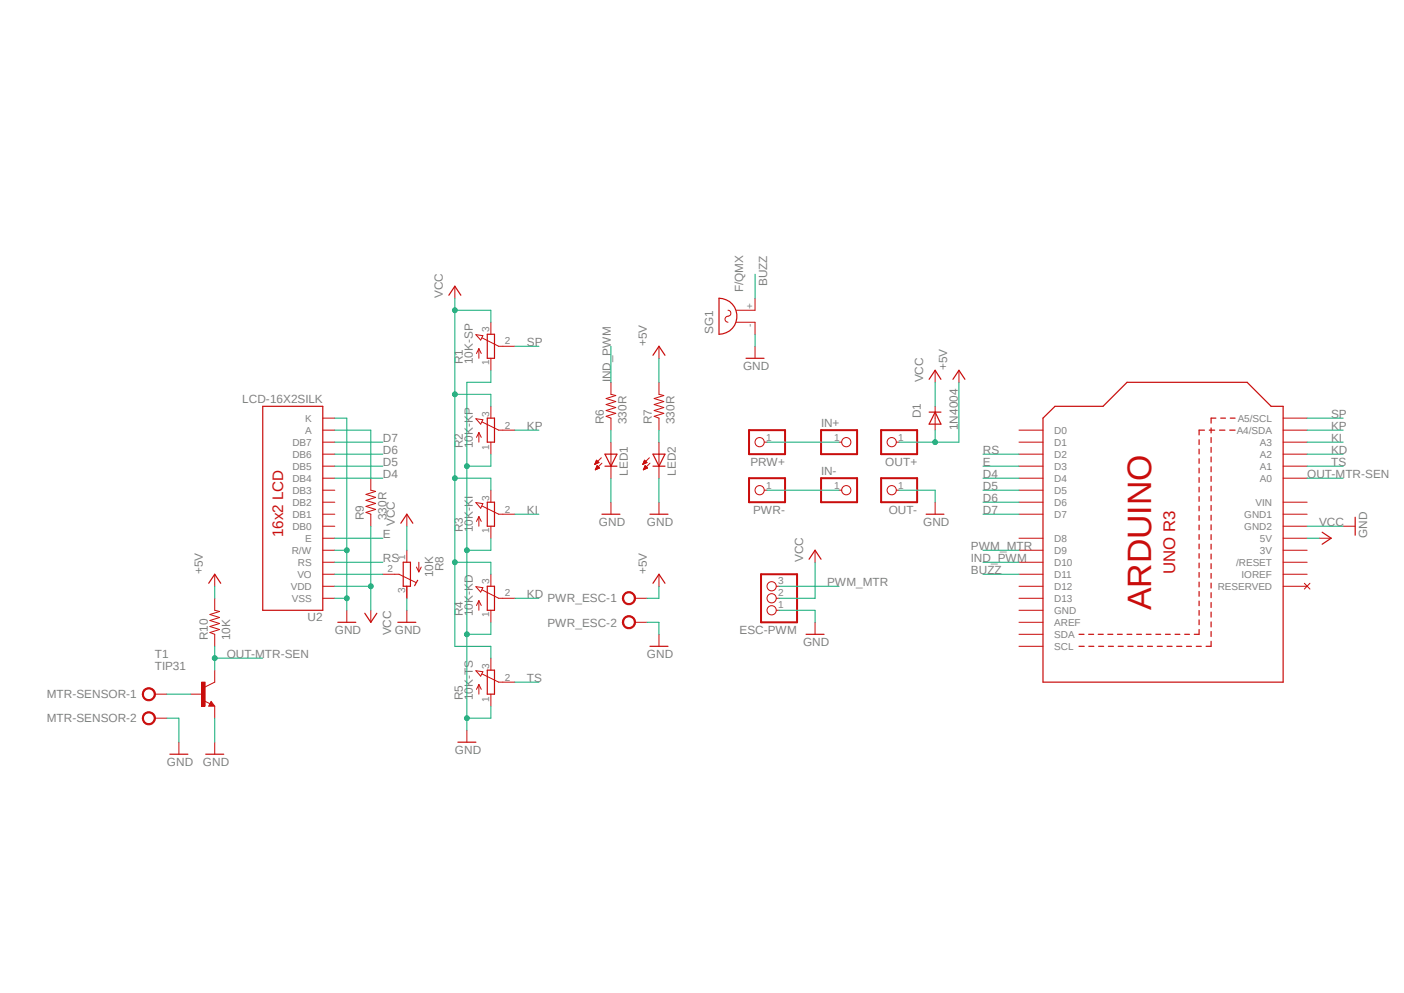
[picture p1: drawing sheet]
<svg xmlns="http://www.w3.org/2000/svg" width="297mm" height="210mm" viewBox="0 0 297 210" stroke-linecap="round" stroke-linejoin="round" font-family="sans-serif">
<path d="M9 53.1l285.9 109.6M294.9 53.1l-285.9 109.6" fill="none" stroke="#fff" stroke-width=".21"/>
<g fill="none" stroke="#c90d0c" stroke-width=".25">
<path d="M95 62.4l1.2-1.9 1.3 1.9M103.1 70.7h1.5v5.1h-1.5zM152.1 63.1a3.8 3.8 0 0 1 3.8 3.8 3.8 3.8 0 0 1-3.8 3.8zM157.8 75.8h3.8M55.6 85.9h12.7v43.2h-12.7zM103.1 88.4h1.5v5.1h-1.5zM128 96.1h2.5l-1.3 2.5zM128 98.6h2.5M138.1 98.6h2.6M138.1 96.1h2.6l-1.3 2.5zM196.6 87.2h2.5M196.6 80.2l1.2-1.9 1.3 1.9"/>
<path d="M197.8 87.2l1.3 2.5h-2.5zM201.6 80.2l1.3-1.9 1.2 1.9M220.6 88.4l2.6-2.5h10.1l5.1-5h25.4l5.1 5h2.5v58.4h-50.8zM253.7 93v1M253.7 95v1M253.7 97v1M253.7 99v1M254.8 91h-1.1v1M255.8 91h1.2M256.2 90.5v1.1M256.2 92.5v1.1M256.2 94.6v1.1"/>
<path d="M256.2 96.6v1.1M256.2 98.7v1.1M257.2 88.4h-1v1.1M258 91h1.1M258.2 88.4h1M260.1 91h1.2M260.3 88.4h1M84.8 110.7l1.3-1.9 1.2 1.9M85.3 118.9h1.5v5.1h-1.5zM103.1 106.2h1.5v5.1h-1.5zM127.3 108.8h3.8M137.5 108.8h3.8"/>
<path d="M171.2 118.3l1.2-1.9 1.3 1.9M195.9 108.8h3.8M253.7 101v1M253.7 103v1.1M253.7 105v1M253.7 107.1v.9M253.7 109.1v1M253.7 111v1.1M253.7 113.1v1M253.7 115.1v1M253.7 117.1v1M253.7 119.1v1"/>
<path d="M256.2 100.8v1M256.2 102.8v1M256.2 104.9v1M256.2 106.9v1M256.2 109v1M256.2 111v1.1M256.2 113.1v1M256.2 115.1v1.1M256.2 117.2v1M256.2 119.2v1.1M279.7 112.6l1.9 1.2-1.9 1.3M286.7 109.4v3.8"/>
<path d="M71.5 131.6h3.8M77.2 129.7l1.2 1.9 1.3-1.9M84.2 131.6h3.8M88.3 122.7l-.6 1.2M103.1 124h1.5v5.1h-1.5zM170.5 134.2h3.8M228.3 136.7h1.1M228.3 134.2h1M230.3 134.2h1.1M230.3 136.7h1.1M232.3 134.2h1.1M232.4 136.7h1.1"/>
<path d="M234.4 134.2h1M234.5 136.7h1M236.4 134.2h1M236.6 136.7h1M238.4 134.2h1M238.6 136.7h1.1M240.5 134.2h1M240.7 136.7h1M242.5 134.2h1M242.7 136.7h1.1M244.5 134.2h1M244.8 136.7h1.1"/>
<path d="M246.5 134.2h1.1M246.9 136.7h1M248.6 134.2h1M248.9 136.7h1.1M250.6 134.2h1M251 136.7h1.1M253.1 136.7h1M253.7 133.1v1.1h-1.1M253.7 121.1v1M253.7 123.1v1M253.7 125.1v1M253.7 127.1v1"/>
<path d="M253.7 129.1v1M253.7 131.1v1M256.2 135.6v1.1h-1.1M256.2 121.3v1M256.2 123.3v1.1M256.2 125.3v1.1M256.2 127.4v1.1M256.2 129.5v1M256.2 131.5v1.1M256.2 133.6v1M96.9 157h3.8M103.1 141.7h1.5v5.1h-1.5z"/>
</g>
<g fill="none" stroke="#c90d0c" stroke-width=".21">
<path d="M96.2 60.5v2.6M100.7 70.8l1.5 .2-.5 .9zM101.3 73.7v2.1M101.3 73.7l-.5 1.1M101.3 73.7l.5 1.1M102 71.5l3.5 1.7h3.4M103.8 68.2v2.5M103.8 75.8v2.5M154 65.6a.68 .68 0 0 1 .6 .8 .68 .68 0 0 1-.9 .5 .65 .65 0 0 0-.3 .8 .65 .65 0 0 0 .6 .5M155.8 68.2h3.9v2.5M159.7 63.1v2.5h-3.9M159.7 73.2v2.6"/>
<path d="M197.8 78.3v2.6M202.9 78.3v2.6M68.3 91h2.5M68.3 93.5h2.5M68.3 96.1h2.5M68.3 98.6h2.5M68.3 88.4h2.5M100.7 88.6l1.5 .2-.5 .9zM101.3 91.5v2M101.3 91.5l-.5 1M101.3 91.5l.5 1M102 89.2l3.5 1.8h3.4"/>
<path d="M103.8 85.9v2.5M103.8 93.5v2.6M125.8 98.2h.1M125.9 98.1h.2M125.9 98h.4M125.9 97.9h.6M125.9 99.4h.1M126 97.8h.7M126 99.3h.2M126 97.7h.6M126 99.2h.4M126.1 97.7h.4"/>
<path d="M126.1 99.1h.5M126.1 97.6h.3M126.1 97.5h.3M126.1 99h.7M126.2 97.4h.1M126.2 98.9h.5M126.2 98.8h.5M126.2 98.7h.4M126.2 98.6h.3M126.3 98.6h.1M126.3 98.5l.5 .5-.9 .4zM126.7 97.8l-.5-.5-.4 .9"/>
<path d="M126.7 97.8l-.9 .4M127.2 96.8l-1.4 1.4M127.3 98l-1.4 1.4M129.2 80.9v2.5l1.1 .3-2.1 .6 2.1 .6-2.1 .7 2.1 .6-2.1 .6 2.1 .6-2.1 .7 1 .3v2.6M129.2 93.5v7.6M136 98.2h.1M136 98.1h.2M136.1 98h.3M136.1 97.9h.6M136.1 99.4h.1M136.1 97.8h.8M136.1 99.3h.3"/>
<path d="M136.2 97.7h.6M136.2 99.2h.3M136.2 97.7h.5M136.2 97.6h.4M136.2 99.1h.5M136.3 97.5h.2M136.3 99h.6M136.3 97.4h.1M136.3 98.9h.6M136.3 98.8h.5M136.4 98.7h.3M136.4 98.6h.3"/>
<path d="M136.4 98.6h.2M136.5 98.5l.5 .5-.9 .4zM136.9 97.8l-.5-.5-.4 .9M136.9 97.8l-.9 .4M137.4 96.8l-1.4 1.4M137.5 98l-1.4 1.4M139.4 80.9v2.5l1 .3-2 .6 2 .6-2 .7 2 .6-2 .6 2 .6-2 .7 1 .3v2.6M139.4 93.5v7.6M177.5 93.5h.6M189.6 93.5h.6M197.8 85.9v5.1M215.6 91h5"/>
<path d="M215.6 93.5h5M215.6 96.1h5M215.6 98.6h5M271.4 91h5.1M271.4 93.5h5.1M271.4 96.1h5.1M271.4 98.6h5.1M271.4 88.4h5.1M68.3 101.1h2.5M68.3 103.7h2.5M68.3 106.2h2.5M68.3 108.8h2.5"/>
<path d="M68.3 113.8h2.5M68.3 116.4h2.5M68.3 118.9h2.5M68.3 111.3h2.5M78.4 101.1v2.6l1.1 .2-2.1 .7 2.1 .6-2.1 .6 2.1 .7-2.1 .6 2.1 .6-2.1 .7 1 .4v2.5M86.1 108.8v2.5M86.1 116.4v2.5M88.1 119.9l.5 1M88.6 118.9v2M89.1 119.9l-.5 1M100.7 106.3l1.5 .2-.5 1zM101.3 109.3v2"/>
<path d="M101.3 109.3l-.5 1M101.3 109.3l.5 1M102 107l3.5 1.8h3.4M103.8 103.7v2.5M103.8 111.3v2.5M129.2 106.2v2.6M139.4 106.2v2.6M172.4 116.4v2.5M177.5 103.7h.6M189.6 103.7h.6M197.8 106.2v2.6M215.6 101.1h5"/>
<path d="M215.6 103.7h5M215.6 106.2h5M215.6 108.8h5M215.6 113.8h5M215.6 116.4h5M215.6 118.9h5M271.4 101.1h5.1M271.4 106.2h5.1M271.4 108.8h5.1M271.4 113.8h5.1M271.4 116.4h5.1M271.4 118.9h5.1"/>
<path d="M271.4 111.3h5.1M279.1 113.8h2.5M284.1 111.3h2.6M68.3 121.5h2.5M68.3 124h2.5M68.3 126.5h2.5M73.4 129.1v2.5M78.4 129.1v2.5M81 121.5h3.4l3.6 1.7M86.1 124v2.5M86.1 129.1v2.5M100.7 124.1l1.5 .2-.5 .9z"/>
<path d="M101.3 127v2.1M101.3 127l-.5 1.1M101.3 127l.5 1.1M102 124.8l3.5 1.7h3.4M103.8 121.5v2.5M103.8 129.1v2.5M103.8 139.2v2.5M164.3 124h.5M164.3 126.5h.5M164.3 129.1h.5M172.4 131.6v2.6M215.6 121.5h5"/>
<path d="M215.6 124h5M215.6 126.5h5M215.6 129.1h5M215.6 131.6h5M215.6 136.7h5M215.6 134.2h5M271.4 121.5h5.1M271.4 124h5.1M275.9 123.4l1.2 1.2M277.1 123.4l-1.2 1.2M98.8 154.4v2.6M100.7 141.9l1.5 .2-.5 .9z"/>
<path d="M101.3 144.8v2M101.3 144.8l-.5 1M101.3 144.8l.5 1M102 142.5l3.5 1.8h3.4M103.8 146.8v2.6"/>
<circle cx="179" cy="93.5" r=".98"/>
<circle cx="188.6" cy="93.5" r=".98"/>
<circle cx="179" cy="103.7" r=".98"/>
<circle cx="188.6" cy="103.7" r=".98"/>
<circle cx="163.2" cy="124" r=".98"/>
<circle cx="163.2" cy="126.5" r=".98"/>
<circle cx="163.2" cy="129.1" r=".98"/>
</g>
<path d="M173.7 91h7.6v5.1h-7.6zM186.4 91h7.6v5.1h-7.6zM173.7 101.1h7.6v5.1h-7.6zM186.4 101.1h7.6v5.1h-7.6zM161 121.5h7.6v10.1h-7.6z" fill="none" stroke="#c90d0c" stroke-width=".42"/>
<path d="M132 125.6a1.39 1.39 0 0 1 2.2 .2 1.39 1.39 0 0 1-.8 2.1 1.39 1.39 0 0 1-1.7-1.4h.2a1.13 1.13 0 0 1 1.5-1.1 1.13 1.13 0 0 1 .5 1.9 1.13 1.13 0 0 1-1.9-.4l-.1-.4h-.2z" fill-rule="evenodd" fill="#c90d0c"/>
<path d="M132 125.6a1.39 1.39 0 0 1 2.2 .2 1.39 1.39 0 0 1-.8 2.1 1.39 1.39 0 0 1-1.7-1.4h.2a1.13 1.13 0 0 1 1.5-1.1 1.13 1.13 0 0 1 .5 1.9 1.13 1.13 0 0 1-1.9-.4l-.1-.4h-.2zM134.3 126.5h2.6" fill="none" stroke="#c90d0c" stroke-width=".21"/>
<path d="M132 130.7a1.4 1.4 0 0 1 2.2 .1 1.4 1.4 0 0 1-.7 2.1 1.4 1.4 0 0 1-1.8-1.3h.2a1.13 1.13 0 0 1 1.5-1.1 1.13 1.13 0 0 1 .5 1.9 1.13 1.13 0 0 1-1.9-.4l-.1-.4h-.2z" fill-rule="evenodd" fill="#c90d0c"/>
<path d="M132 130.7a1.4 1.4 0 0 1 2.2 .1 1.4 1.4 0 0 1-.7 2.1 1.4 1.4 0 0 1-1.8-1.3h.2a1.13 1.13 0 0 1 1.5-1.1 1.13 1.13 0 0 1 .5 1.9 1.13 1.13 0 0 1-1.9-.4l-.1-.4h-.2zM134.3 131.6h2.6M139.4 121.5v2.5M139.4 134.2v2.5" fill="none" stroke="#c90d0c" stroke-width=".21"/>
<path d="M137.5 136.7h3.8M138.1 123.4l1.3-1.9 1.3 1.9" fill="none" stroke="#c90d0c" stroke-width=".25"/>
<path d="M30.4 145.9a1.41 1.41 0 0 1 2.3 .1 1.41 1.41 0 0 1-.8 2.1 1.41 1.41 0 0 1-1.8-1.3h.3a1.15 1.15 0 0 1 1.6-.9 1.15 1.15 0 0 1 .2 1.9 1.15 1.15 0 0 1-1.8-.6v-.4h-.3z" fill-rule="evenodd" fill="#c90d0c"/>
<path d="M30.4 145.9a1.41 1.41 0 0 1 2.3 .1 1.41 1.41 0 0 1-.8 2.1 1.41 1.41 0 0 1-1.8-1.3h.3a1.15 1.15 0 0 1 1.6-.9 1.15 1.15 0 0 1 .2 1.9 1.15 1.15 0 0 1-1.8-.6v-.4h-.3zM32.8 146.8h2.5" fill="none" stroke="#c90d0c" stroke-width=".21"/>
<path d="M30.4 151a1.4 1.4 0 0 1 2.2 .1 1.4 1.4 0 0 1-.7 2.1 1.4 1.4 0 0 1-1.8-1.3h.3a1.15 1.15 0 0 1 1.6-1 1.15 1.15 0 0 1 .2 1.9 1.15 1.15 0 0 1-1.8-.5v-.4h-.3z" fill-rule="evenodd" fill="#c90d0c"/>
<path d="M30.4 151a1.4 1.4 0 0 1 2.2 .1 1.4 1.4 0 0 1-.7 2.1 1.4 1.4 0 0 1-1.8-1.3h.3a1.15 1.15 0 0 1 1.6-1 1.15 1.15 0 0 1 .2 1.9 1.15 1.15 0 0 1-1.8-.5v-.4h-.3zM32.8 151.9h2.5M43.2 148.3l1.2 .5M44.7 148.3l.7 1.1h-1.2zM45.4 144.3l-2 1" fill="none" stroke="#c90d0c" stroke-width=".21"/>
<path d="M44.7 148.8l.1 .3h-.4l.3-.5 .5 .6h-.8" fill="none" stroke="#c90d0c" stroke-width=".25"/>
<path d="M42.6 144.3h.8v5.1h-.8z" fill-rule="evenodd" fill="#c90d0c"/>
<g fill="none" stroke="#c90d0c" stroke-width=".21">
<path d="M139.4 73.2v2.6M161.7 93.5h.6M161.7 103.7h.6M45.4 121.5v2.5M45.4 126.5v2.6l1 .2-2 .7 2 .6-2 .6 2 .7-2 .6 2 .6-2 .7 1 .4v2.5M37.8 157v2.5M40.3 146.8h2.6M42.6 144.3h.8v5.1h-.8zM45.4 141.7v2.6M45.4 149.4v2.5M45.4 157v2.5"/>
<circle cx="160.7" cy="93.5" r=".98"/>
<circle cx="160.7" cy="103.7" r=".98"/>
</g>
<path d="M138.1 75.1l1.3-1.9 1.3 1.9M44.2 123.4l1.2-1.9 1.3 1.9M35.9 159.5h3.9M43.5 159.5h3.8" fill="none" stroke="#c90d0c" stroke-width=".25"/>
<path d="M158.5 91h7.6v5.1h-7.6zM158.5 101.1h7.6v5.1h-7.6z" fill="none" stroke="#c90d0c" stroke-width=".42"/>
<path d="M70.8 91h7.6v10.1M70.8 88.4h2.6v40.7M70.8 126.5h2.6" fill="none" stroke="#0dab76" stroke-width=".21"/>
<circle cx="73.4" cy="126.5" r=".51" fill="#0dab76"/>
<g fill="none" stroke="#0dab76" stroke-width=".21">
<path d="M70.8 116.4h2.6"/>
<circle cx="73.4" cy="126.5" r=".51"/>
</g>
<circle cx="73.4" cy="116.4" r=".51" fill="#0dab76"/>
<g fill="none" stroke="#0dab76" stroke-width=".21">
<path d="M103.8 78.3v2.6h-5v71h5v-2.5M86.1 126.5v2.6M103.8 131.6v2.6h-5"/>
<circle cx="73.4" cy="116.4" r=".51"/>
</g>
<circle cx="98.8" cy="134.2" r=".51" fill="#0dab76"/>
<g fill="none" stroke="#0dab76" stroke-width=".21">
<path d="M103.8 96.1v2.5h-5"/>
<circle cx="98.8" cy="134.2" r=".51"/>
</g>
<circle cx="98.8" cy="98.6" r=".51" fill="#0dab76"/>
<g fill="none" stroke="#0dab76" stroke-width=".21">
<path d="M103.8 113.8v2.6h-5"/>
<circle cx="98.8" cy="98.6" r=".51"/>
</g>
<circle cx="98.8" cy="116.4" r=".51" fill="#0dab76"/>
<g fill="none" stroke="#0dab76" stroke-width=".21">
<path d="M98.8 151.9v2.5"/>
<circle cx="98.8" cy="116.4" r=".51"/>
</g>
<circle cx="98.8" cy="151.9" r=".51" fill="#0dab76"/>
<g fill="none" stroke="#0dab76" stroke-width=".21">
<path d="M159.7 70.7v2.5M78.4 111.3v17.8M129.2 101.1v5.1M139.4 101.1v5.1M190.2 103.7h7.6v2.5M276.5 111.3h7.6M70.8 124h7.6M136.9 131.6h2.5v2.6M164.8 129.1h7.6v2.5M35.3 151.9h2.5v5.1M45.4 151.9v5.1"/>
<circle cx="98.8" cy="151.9" r=".51"/>
</g>
<circle cx="78.4" cy="124" r=".51" fill="#0dab76"/>
<g fill="none" stroke="#0dab76" stroke-width=".21">
<path d="M96.2 65.6h7.6v2.6M96.2 63.1v73.6h7.6v2.5M86.1 111.3v5.1"/>
<circle cx="78.4" cy="124" r=".51"/>
</g>
<circle cx="96.2" cy="65.6" r=".51" fill="#0dab76"/>
<g fill="none" stroke="#0dab76" stroke-width=".21">
<path d="M96.2 83.4h7.6v2.5"/>
<circle cx="96.2" cy="65.6" r=".51"/>
</g>
<circle cx="96.2" cy="83.4" r=".51" fill="#0dab76"/>
<g fill="none" stroke="#0dab76" stroke-width=".21">
<path d="M96.2 101.1h7.6v2.6"/>
<circle cx="96.2" cy="83.4" r=".51"/>
</g>
<circle cx="96.2" cy="101.1" r=".51" fill="#0dab76"/>
<g fill="none" stroke="#0dab76" stroke-width=".21">
<path d="M96.2 118.9h7.6v2.6"/>
<circle cx="96.2" cy="101.1" r=".51"/>
</g>
<circle cx="96.2" cy="118.9" r=".51" fill="#0dab76"/>
<g fill="none" stroke="#0dab76" stroke-width=".21">
<path d="M159.7 58v5.1M108.9 73.2h5.1M129.2 73.2v7.7M70.8 96.1h10.2M70.8 98.6h10.2M70.8 93.5h10.2M108.9 91h5.1M129.2 91v2.5M139.4 91v2.5M197.8 80.9v5M197.8 91v2.5h-7.6M207.9 96.1h7.7"/>
<path d="M207.9 98.6h7.7M276.5 96.1h7.6M276.5 98.6h7.6M276.5 93.5h7.6M276.5 88.4h7.6M276.5 91h7.6M70.8 113.8h10.2M70.8 118.9h10.2M70.8 101.1h10.2M108.9 108.8h5.1M172.4 118.9v7.6h-7.6M207.9 118.9h7.7"/>
<path d="M207.9 108.8h7.7M207.9 106.2h7.7M207.9 103.7h7.7M207.9 101.1h7.7M276.5 113.8h2.6M70.8 121.5h10.2M108.9 126.5h5.1M207.9 121.5h7.7M108.9 144.3h5.1"/>
<circle cx="96.2" cy="118.9" r=".51"/>
</g>
<circle cx="197.8" cy="93.5" r=".51" fill="#0dab76"/>
<g fill="none" stroke="#0dab76" stroke-width=".21">
<path d="M139.4 75.8v5.1M202.9 80.9v12.6h-5.1M207.9 116.4h7.7M45.4 124v2.5M45.4 136.7v5M45.4 139.2h10.2M139.4 124v2.5h-2.5M164.8 124h12.7M35.3 146.8h5"/>
<circle cx="197.8" cy="93.5" r=".51"/>
</g>
<circle cx="45.4" cy="139.2" r=".51" fill="#0dab76"/>
<g fill="none" stroke="#0dab76" stroke-width=".21">
<path d="M162.3 93.5h15.2M162.3 103.7h15.2M276.5 101.1h7.6"/>
<circle cx="45.4" cy="139.2" r=".51"/>
</g>
<text font-size="7.2" fill="#c90d0c" x="243.5" y="129.1" transform="rotate(-90 243.5 129.1)">ARDUINO</text>
<text font-size="3.6" fill="#c90d0c" x="248.6" y="121.5" transform="rotate(-90 248.6 121.5)">UNO R3</text>
<text font-size="3.2" fill="#c90d0c" x="59.9" y="113.6" transform="rotate(-90 59.9 113.6)">16x2 LCD</text>
<g font-size="2.5" fill="#808080">
<text x="93.7" y="63.1" transform="rotate(-90 93.7 63.1)">VCC</text>
<text x="157.2" y="61.8" transform="rotate(-90 157.2 61.8)">F/QMX</text>
<text x="162.3" y="60.5" transform="rotate(-90 162.3 60.5)">BUZZ</text>
<text x="150.8" y="70.7" transform="rotate(-90 150.8 70.7)">SG1</text>
<text x="97.9" y="77" transform="rotate(-90 97.9 77)">R1</text>
<text x="100" y="77" transform="rotate(-90 100 77)">10K-SP</text>
<text x="111.5" y="73.2">SP</text>
<text x="136.9" y="73.2" transform="rotate(-90 136.9 73.2)">+5V</text>
<text x="129.2" y="80.9" transform="rotate(-90 129.2 80.9)">IND_PWM</text>
<text x="157.2" y="78.3">GND</text>
<text x="195.3" y="80.9" transform="rotate(-90 195.3 80.9)">VCC</text>
<text x="200.4" y="78.3" transform="rotate(-90 200.4 78.3)">+5V</text>
<text x="51.2" y="85.2">LCD-16X2SILK</text>
<text x="127.8" y="89.7" transform="rotate(-90 127.8 89.7)">R6</text>
<text x="132.5" y="89.7" transform="rotate(-90 132.5 89.7)">330R</text>
<text x="137.9" y="89.7" transform="rotate(-90 137.9 89.7)">R7</text>
<text x="142.7" y="89.7" transform="rotate(-90 142.7 89.7)">330R</text>
<text x="194.8" y="88.4" transform="rotate(-90 194.8 88.4)">D1</text>
<text x="281.6" y="88.4">SP</text>
<text x="81" y="93.5">D7</text>
<text x="97.9" y="94.8" transform="rotate(-90 97.9 94.8)">R2</text>
<text x="100" y="94.8" transform="rotate(-90 100 94.8)">10K-KP</text>
<text x="111.5" y="91">KP</text>
<text x="173.7" y="90.3">IN+</text>
<text x="202.7" y="91" transform="rotate(-90 202.7 91)">1N4004</text>
<text x="281.6" y="93.5">KI</text>
<text x="281.6" y="91">KP</text>
<text x="81" y="96.1">D6</text>
<text x="81" y="98.6">D5</text>
<text x="81" y="101.1">D4</text>
<text x="132.8" y="100.6" transform="rotate(-90 132.8 100.6)">LED1</text>
<text x="143" y="100.6" transform="rotate(-90 143 100.6)">LED2</text>
<text x="158.8" y="98.5">PRW+</text>
<text x="173.7" y="100.5">IN-</text>
<text x="187.3" y="98.5">OUT+</text>
<text x="207.9" y="101.1">D4</text>
<text x="207.9" y="96.1">RS</text>
<text x="207.9" y="98.6">E</text>
<text x="276.5" y="101.1">OUT-MTR-SEN</text>
<text x="281.6" y="96.1">KD</text>
<text x="281.6" y="98.6">TS</text>
<text x="207.9" y="106.2">D6</text>
<text x="207.9" y="103.7">D5</text>
<text x="77" y="110" transform="rotate(-90 77 110)">R9</text>
<text x="81" y="113.8">E</text>
<text x="81.7" y="110" transform="rotate(-90 81.7 110)">330R</text>
<text x="83.5" y="111.3" transform="rotate(-90 83.5 111.3)">VCC</text>
<text x="97.9" y="112.6" transform="rotate(-90 97.9 112.6)">R3</text>
<text x="100" y="112.6" transform="rotate(-90 100 112.6)">10K-KI</text>
<text x="111.5" y="108.8">KI</text>
<text x="126.7" y="111.3">GND</text>
<text x="136.9" y="111.3">GND</text>
<text x="159.3" y="108.6">PWR-</text>
<text x="188" y="108.6">OUT-</text>
<text x="195.3" y="111.3">GND</text>
<text x="207.9" y="108.8">D7</text>
<text x="279.1" y="111.3">VCC</text>
<text x="289.2" y="113.8" transform="rotate(-90 289.2 113.8)">GND</text>
<text x="81" y="118.9">RS</text>
<text x="169.9" y="118.9" transform="rotate(-90 169.9 118.9)">VCC</text>
<text x="205.4" y="118.9">IND_PWM</text>
<text x="205.4" y="116.4">PWM_MTR</text>
<text x="42.9" y="121.5" transform="rotate(-90 42.9 121.5)">+5V</text>
<text x="91.7" y="122.1" transform="rotate(-90 91.7 122.1)">10K</text>
<text x="93.8" y="120.9" transform="rotate(-90 93.8 120.9)">R8</text>
<text x="136.9" y="121.5" transform="rotate(-90 136.9 121.5)">+5V</text>
<text x="175" y="124">PWM_MTR</text>
<text x="205.4" y="121.5">BUZZ</text>
<text x="65.1" y="131.4">U2</text>
<text x="97.9" y="130.3" transform="rotate(-90 97.9 130.3)">R4</text>
<text x="100" y="130.3" transform="rotate(-90 100 130.3)">10K-KD</text>
<text x="111.5" y="126.5">KD</text>
<text x="115.8" y="127.4">PWR_ESC-1</text>
<text x="43.9" y="135.4" transform="rotate(-90 43.9 135.4)">R10</text>
<text x="48.7" y="135.4" transform="rotate(-90 48.7 135.4)">10K</text>
<text x="70.8" y="134.2">GND</text>
<text x="82.8" y="134.4" transform="rotate(-90 82.8 134.4)">VCC</text>
<text x="83.5" y="134.2">GND</text>
<text x="115.8" y="132.5">PWR_ESC-2</text>
<text x="156.5" y="134">ESC-PWM</text>
<text x="169.9" y="136.7">GND</text>
<text x="32.8" y="141.7">TIP31</text>
<text x="32.8" y="139.2">T1</text>
<text x="48" y="139.2">OUT-MTR-SEN</text>
<text x="136.9" y="139.2">GND</text>
<text x="9.9" y="147.7">MTR-SENSOR-1</text>
<text x="97.9" y="148.1" transform="rotate(-90 97.9 148.1)">R5</text>
<text x="100" y="148.1" transform="rotate(-90 100 148.1)">10K-TS</text>
<text x="111.5" y="144.3">TS</text>
<text x="9.9" y="152.8">MTR-SENSOR-2</text>
<text x="96.2" y="159.5">GND</text>
<text x="35.3" y="162.1">GND</text>
<text x="42.9" y="162.1">GND</text>
</g>
<g font-size="2.1" fill="#808080">
<text x="159.3" y="65.3" transform="rotate(-90 159.3 65.3)">+</text>
<text x="103.5" y="70.3" transform="rotate(-90 103.5 70.3)">3</text>
<text x="159.3" y="69.2" transform="rotate(-90 159.3 69.2)">-</text>
<text x="103.5" y="77.3" transform="rotate(-90 103.5 77.3)">1</text>
<text x="106.8" y="72.9">2</text>
<text x="64.6" y="89.2">K</text>
<text x="103.5" y="88.1" transform="rotate(-90 103.5 88.1)">3</text>
<text x="261.8" y="89.2">A5/SCL</text>
<text x="61.8" y="94.3">DB7</text>
<text x="64.6" y="91.7">A</text>
<text x="103.5" y="95.1" transform="rotate(-90 103.5 95.1)">1</text>
<text x="106.8" y="90.6">2</text>
<text x="162.1" y="93.2">1</text>
<text x="176.5" y="93.2">1</text>
<text x="190" y="93.2">1</text>
<text x="223" y="91.7">D0</text>
<text x="223" y="94.3">D1</text>
<text x="261.6" y="91.7">A4/SDA</text>
<text x="266.5" y="94.3">A3</text>
<text x="61.8" y="101.9">DB4</text>
<text x="61.8" y="99.4">DB5</text>
<text x="61.8" y="96.8">DB6</text>
<text x="223" y="96.8">D2</text>
<text x="223" y="99.4">D3</text>
<text x="223" y="101.9">D4</text>
<text x="266.5" y="96.8">A2</text>
<text x="266.5" y="99.4">A1</text>
<text x="266.5" y="101.9">A0</text>
<text x="61.8" y="107">DB2</text>
<text x="61.8" y="104.4">DB3</text>
<text x="103.5" y="105.9" transform="rotate(-90 103.5 105.9)">3</text>
<text x="162.1" y="103.3">1</text>
<text x="176.5" y="103.3">1</text>
<text x="190" y="103.3">1</text>
<text x="223" y="104.4">D5</text>
<text x="223" y="107">D6</text>
<text x="265.6" y="107">VIN</text>
<text x="61.8" y="112.1">DB0</text>
<text x="61.8" y="109.5">DB1</text>
<text x="103.5" y="112.8" transform="rotate(-90 103.5 112.8)">1</text>
<text x="106.8" y="108.4">2</text>
<text x="223" y="109.5">D7</text>
<text x="263.2" y="109.5">GND1</text>
<text x="263.2" y="112.1">GND2</text>
<text x="61.7" y="117.1">R/W</text>
<text x="63" y="119.7">RS</text>
<text x="64.6" y="114.6">E</text>
<text x="85.7" y="118.5" transform="rotate(-90 85.7 118.5)">1</text>
<text x="223" y="114.6">D8</text>
<text x="223" y="117.1">D9</text>
<text x="223" y="119.7">D10</text>
<text x="261.5" y="119.7">/RESET</text>
<text x="266.5" y="114.6">5V</text>
<text x="266.5" y="117.1">3V</text>
<text x="61.5" y="124.8">VDD</text>
<text x="62.9" y="122.2">VO</text>
<text x="82" y="121.1">2</text>
<text x="85.7" y="125.5" transform="rotate(-90 85.7 125.5)">3</text>
<text x="103.5" y="123.6" transform="rotate(-90 103.5 123.6)">3</text>
<text x="164.6" y="123.6">3</text>
<text x="223" y="122.2">D11</text>
<text x="223" y="124.8">D12</text>
<text x="257.6" y="124.8">RESERVED</text>
<text x="262.6" y="122.2">IOREF</text>
<text x="61.8" y="127.3">VSS</text>
<text x="103.5" y="130.6" transform="rotate(-90 103.5 130.6)">1</text>
<text x="106.8" y="126.2">2</text>
<text x="164.6" y="128.7">1</text>
<text x="164.6" y="126.2">2</text>
<text x="223" y="127.3">D13</text>
<text x="223" y="129.8">GND</text>
<text x="223" y="132.4">AREF</text>
<text x="223" y="137.5">SCL</text>
<text x="223" y="134.9">SDA</text>
<text x="103.5" y="141.4" transform="rotate(-90 103.5 141.4)">3</text>
<text x="106.8" y="143.9">2</text>
<text x="103.5" y="148.4" transform="rotate(-90 103.5 148.4)">1</text>
</g>
</svg>
